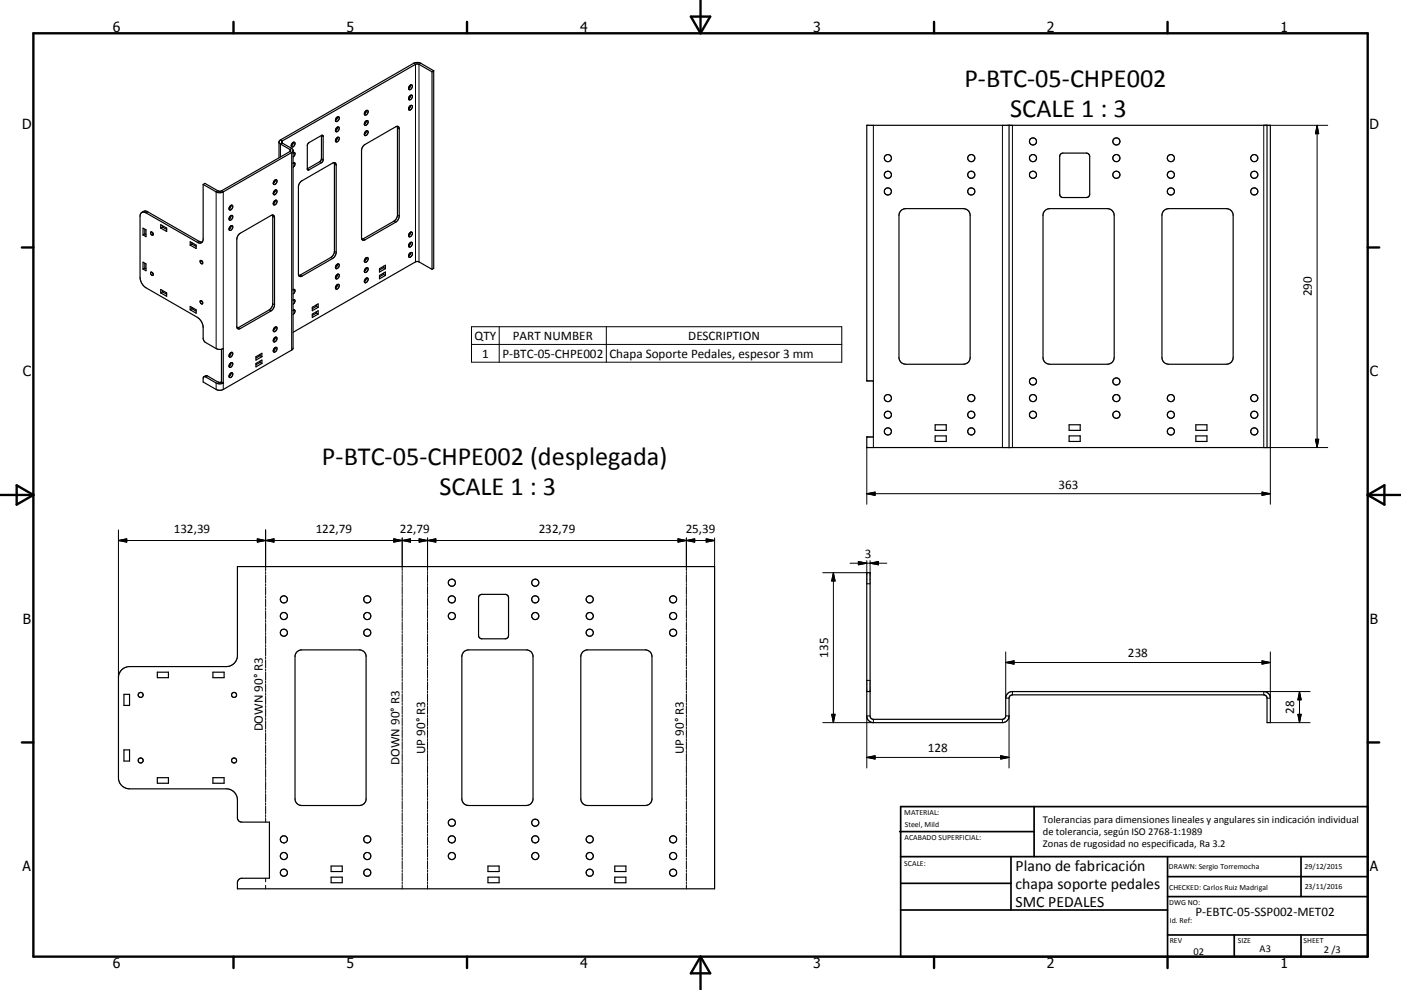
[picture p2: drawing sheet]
<svg xmlns="http://www.w3.org/2000/svg" width="420mm" height="297mm" viewBox="0 0 420 297" stroke-linecap="round" stroke-linejoin="round" font-family="sans-serif">
<g fill="none" stroke="#000" stroke-width=".36">
<path d="M100.9 35.3a.49 .49 0 0 1 .7-.2 .49 .49 0 0 1 0 .8 .52 .52 0 0 1-.5 .6 .52 .52 0 0 1-.5-.4zM100.9 38.4a.49 .49 0 0 1 .7-.2 .49 .49 0 0 1 0 .8 .52 .52 0 0 1-.4 .5 .52 .52 0 0 1-.6-.4zM101.2 35.1l-.3 .7-.3 .3M101.2 38.1l-.2 .6-.4 .5M109.5 39.5a.49 .49 0 0 1 .8-.2 .49 .49 0 0 1-.1 .8 .52 .52 0 0 1-.4 .6 .52 .52 0 0 1-.6-.4zM109.8 33.2a.53 .53 0 0 1 .7 .3 .53 .53 0 0 1-.4 .7 .45 .45 0 0 1-.4 .4 .45 .45 0 0 1-.5-.5M109.8 36.2a.47 .47 0 0 1 .6 .3 .47 .47 0 0 1-.2 .6 .52 .52 0 0 1-.4 .5 .52 .52 0 0 1-.6-.4M109.8 33.2l-.6 1M109.8 36.2l-.2 .7-.4 .4M109.8 39.3l-.1 .5-.5 .5M109.8 36.2l-.4 .4-.2 .6M109.8 33.2l-.4 .4-.2 .5"/>
<path d="M119.1 37.9v27.1l-1 1.3-9.6 5.5M123.1 25.5a.47 .47 0 0 1 .6 .2 .47 .47 0 0 1-.2 .6 .52 .52 0 0 1-.4 .6 .52 .52 0 0 1-.6-.4M123.1 28.6a.53 .53 0 0 1 .6 .4 .53 .53 0 0 1-.3 .6 .45 .45 0 0 1-.5 .4 .45 .45 0 0 1-.4-.4M123.1 31.6a.47 .47 0 0 1 .6 .3 .47 .47 0 0 1-.2 .6 .52 .52 0 0 1-.4 .5 .52 .52 0 0 1-.6-.4M123.1 25.5l-.1 .5-.5 .5M123.1 28.6l-.6 1M123.1 31.6l-.2 .7-.4 .4M123.1 31.6l-.4 .5-.2 .5M123.1 25.5l-.4 .4-.2 .6M129.5 21.5l-4-2.3-.9 .1-40.1 23.1v.4l2.9 1.7 .5 .7M129.5 21.5v59.3M130 21.2l-4.1-2.3-1.1-.2-.8 .3-39.9 23-.4 .6"/>
<path d="M130 21.2v59.3l-.5 .3M130 21.2l-.5 .3M259.9 37.6h121v96.7h-121v-3.2h1.9v-16.8h-1.9zM302.5 37.6v96.7M379.9 37.6v96.7M60.9 55.3v16.4l-.3 .9M82.2 54.2a.48 .48 0 0 1 .8-.2 .48 .48 0 0 1-.1 .8 .52 .52 0 0 1-.4 .5 .52 .52 0 0 1-.6-.3zM82.2 57.3a.48 .48 0 0 1 .8-.2 .48 .48 0 0 1-.1 .8 .52 .52 0 0 1-.4 .5 .52 .52 0 0 1-.6-.4zM82.5 54l-.6 1M82.5 57l-.1 .6-.5 .5M83.7 42.6l.4 .6 2.9 1.7v.5l-20.6 11.9h-.9l-4.1-2.3-.5 .3M83.7 42.6v4.7"/>
<path d="M87.6 43a.49 .49 0 0 1 .8-.2 .49 .49 0 0 1-.1 .7 .52 .52 0 0 1-.4 .6 .52 .52 0 0 1-.6-.4zM87.9 45.2l-.1 59.4-.4 .4-20.5 11.8a2.37 2.37 0 0 1-2.1 0l-3.9-2.2 .2-1.5M87.9 45.2l-.5 .6-20.7 11.9h-1.7l-4.1-2.4M87.9 48.9a.43 .43 0 0 1 .5 .1 .43 .43 0 0 1 0 .6l-.5 .6M87.9 45.8a.49 .49 0 0 1 .6 .2 .49 .49 0 0 1-.2 .7l-.4 .4M87.9 42.7l-.1 .5-.5 .5M87.9 45.8v.3M87.9 48.8v.4M90.1 54.5l9.6-5.6a.65 .65 0 0 1 .8 0 .65 .65 0 0 1 .3 .6v26.2a2.43 2.43 0 0 1-1.1 1.8l-9.2 5.3a.65 .65 0 0 1-.7 .1 .65 .65 0 0 1-.3-.7v-26.1zM92.4 43l4-2.4 .5 .2-.1 7.4-.4 .6-4 2.2-.3-.2v-7.3zM96.4 40.6l-.1 7.3-.5 .6-3.7 2.2M100.2 48.8v27.1l-1 1.3-9.6 5.5"/>
<path d="M100.9 41.5a.49 .49 0 0 1 .7-.3 .49 .49 0 0 1 0 .8 .52 .52 0 0 1-.5 .6 .52 .52 0 0 1-.5-.4zM101.2 41.2l-.3 .7-.3 .3M109.2 43.5l9.5-5.5a.64 .64 0 0 1 .7 0 .64 .64 0 0 1 .3 .7v26.1a2.32 2.32 0 0 1-1 1.9l-9.2 5.2a.65 .65 0 0 1-.8 .1 .65 .65 0 0 1-.3-.7v-26.1l.2-.8zM318.1 46.2l.6-.3h7l.8 .4 .2 .6v11.4l-.4 .8-.6 .2h-7l-.6-.2-.3-.4-.1-11.8zM42.5 63.7l.9-.4 .7 .1 15.6 9 .9 .2M42.9 78.7l.9 .5v2l-.9-.5zM42.9 68.5l.9 .5v2l-.9-.5zM43.4 68.8v1.4M43.4 79v1.4M43.4 70.2l.4 .2M43.4 70.2l-.5 .3M45.2 69.6a.55 .55 0 0 1 .6 .3 .55 .55 0 0 1-.1 .7 .73 .73 0 0 1-.5-1z"/>
<path d="M45.7 69.8l.2 .3M48.2 67.4l1.8 1v1l-1.8-1zM48.7 68.1l1.3 .7M48.7 67.7v.4M48.7 68.1l-.5 .3M57 72.5l1.8 1v1.1l-1.8-1.1zM57.6 72.8v.4M57.6 73.2l1.2 .7M57.6 73.2l-.6 .3M60 78.3a.51 .51 0 0 1 .7 .2 .51 .51 0 0 1-.2 .7l-.3-.3zM60.6 78.3l.1 .3M60.6 72.6l-.5 .3-.7-.1-15.6-8.9a1.08 1.08 0 0 0-1.3-.2 1.08 1.08 0 0 0-.5 1.2v18.7a4.1 4.1 0 0 0 1.8 2.7l15.4 8.9a3.8 3.8 0 0 1 1.7 3.1v3.2l.4 1 4 2.3h.9l.7-.2v10.3"/>
<path d="M69 61.9a.48 .48 0 0 1 .7-.2 .48 .48 0 0 1 0 .7 .52 .52 0 0 1-.5 .6 .52 .52 0 0 1-.5-.4zM69 64.9a.49 .49 0 0 1 .7-.2 .49 .49 0 0 1 0 .8 .52 .52 0 0 1-.5 .5 .52 .52 0 0 1-.5-.3zM69 68a.48 .48 0 0 1 .7-.2 .48 .48 0 0 1 0 .8 .52 .52 0 0 1-.5 .5 .52 .52 0 0 1-.5-.4zM69.3 61.6l-.6 1M69.3 64.7l-.6 1M69.3 67.7l-.6 1.1M71.8 70.1l9.5-5.5a.64 .64 0 0 1 .7 0 .64 .64 0 0 1 .3 .7v26.1a2.31 2.31 0 0 1-1 1.9l-9.2 5.3a.65 .65 0 0 1-.8 0 .65 .65 0 0 1-.3-.7v-26.1l.2-.8zM81.7 64.5v27.1l-1 1.4-9.6 5.4M82.2 60.4a.49 .49 0 0 1 .8-.3 .49 .49 0 0 1-.1 .8 .52 .52 0 0 1-.4 .6 .52 .52 0 0 1-.6-.4zM82.5 60.1l-.6 1M100.9 79.5a.49 .49 0 0 1 .7-.2 .49 .49 0 0 1 0 .8 .52 .52 0 0 1-.5 .5 .52 .52 0 0 1-.5-.4zM101.2 79.2l-.3 .7-.3 .4"/>
<path d="M109.7 77.4a.42 .42 0 0 1 .6-.1 .42 .42 0 0 1 0 .6 .65 .65 0 0 1-.3 .6 .65 .65 0 0 1-.7 0v-.6zM109.8 77.3l-.2 .7-.4 .3M115 79.9v.4M122.8 69.9a.49 .49 0 0 1 .8-.2 .49 .49 0 0 1-.1 .8 .52 .52 0 0 1-.4 .5 .52 .52 0 0 1-.6-.3zM122.8 76a.49 .49 0 0 1 .8-.2 .49 .49 0 0 1-.1 .8 .52 .52 0 0 1-.4 .6 .52 .52 0 0 1-.6-.4zM123.1 72.7a.53 .53 0 0 1 .6 .4 .53 .53 0 0 1-.3 .6 .44 .44 0 0 1-.5 .5 .44 .44 0 0 1-.4-.5M123.1 75.8l-.2 .7-.4 .3M123.1 69.7l-.6 1M123.1 72.7l-.2 .7-.4 .4M123.1 72.7l-.6 1M270.2 63.1l1.3-.5h17.4a2.02 2.02 0 0 1 2 2v42.7a1.98 1.98 0 0 1-2 2h-17.4a2.03 2.03 0 0 1-2-2v-42.7l.1-.7zM313.4 63.1l1.3-.5h17.3a2.06 2.06 0 0 1 2 2v42.7a2.03 2.03 0 0 1-2 2h-17.3a2.03 2.03 0 0 1-2-2v-42.7l.1-.7z"/>
<path d="M348.8 63.3l.6-.4 1-.3h17.3a2.02 2.02 0 0 1 2 2v42.7a2.02 2.02 0 0 1-2 2h-17.3a2.04 2.04 0 0 1-2-2v-42.7zM43.4 80.4l.4 .2M43.4 80.4l-.5 .3M45.2 81.7a.55 .55 0 0 1 .6 .3 .55 .55 0 0 1-.1 .7 .73 .73 0 0 1-.5-1zM45.7 81.8l.2 .3M48.2 86.8l1.8 1.1v1l-1.8-1zM48.7 87.6l1.3 .7M48.7 87.2v.4M48.7 87.6l-.5 .3M57 91.9l1.8 1v1.1l-1.8-1.1zM57.6 92.2v.4M57.6 92.6l1.2 .8"/>
<path d="M57.6 92.6l-.6 .3M60.1 90.2a.54 .54 0 0 1 .6 .3 .54 .54 0 0 1-.2 .7l-.4-.4zM60.6 90.4v.1M60.6 90.5l.1 .2M82.2 98.4a.49 .49 0 0 1 .8-.2 .49 .49 0 0 1-.1 .8 .52 .52 0 0 1-.4 .5 .52 .52 0 0 1-.6-.4zM82.5 98.1l-.2 .7-.4 .4M87.9 89.9a.49 .49 0 0 1 .6 .3 .49 .49 0 0 1-.2 .6l-.4 .4M87.9 86.9a.55 .55 0 0 1 .6 .4 .55 .55 0 0 1-.3 .6l-.3 .3M87.9 93a.43 .43 0 0 1 .5 .1 .43 .43 0 0 1 0 .6l-.5 .6M87.9 89.9v.3M87.9 86.8v.4M87.9 93v.3"/>
<path d="M93.6 92.2l1.8-1v1l-1.8 1zM93.6 94.2l1.8-1v1l-1.8 1.1zM94.9 91.5v.4M94.9 93.5v.4M94.9 91.9l.5 .3M94.9 91.9l-1.3 .7M94.9 93.9l.5 .3M94.9 93.9l-1.3 .7M100.9 85.6a.48 .48 0 0 1 .7-.2 .48 .48 0 0 1 0 .8 .52 .52 0 0 1-.4 .5 .52 .52 0 0 1-.6-.3zM100.9 82.5a.48 .48 0 0 1 .7-.2 .48 .48 0 0 1 0 .8 .52 .52 0 0 1-.4 .6 .52 .52 0 0 1-.6-.4zM101.2 85.3l-.6 1.1M101.2 82.3l-.2 .5-.4 .5"/>
<path d="M109.5 80.6a.49 .49 0 0 1 .8-.2 .49 .49 0 0 1-.1 .8 .52 .52 0 0 1-.4 .5 .52 .52 0 0 1-.6-.3zM109.8 83.4a.47 .47 0 0 1 .6 .3 .47 .47 0 0 1-.2 .6 .52 .52 0 0 1-.4 .5 .52 .52 0 0 1-.6-.4M109.8 80.4l-.2 .7-.4 .3M109.8 83.4l-.1 .6-.5 .5M109.8 83.4l-.6 1M113.8 80.6l1.8-1v1l-1.8 1zM113.8 82.6l1.8-1v1l-1.8 1zM115 82.3l-1.2 .7M115 81.9v.4M115 80.3l.6 .3M115 80.3l-1.2 .7M115 82.3l.6 .3"/>
<path d="M129.5 80.8l-4-2.3h-.8l-36.8 21.2M61.1 113.1h.5l3.2 1.8a2.37 2.37 0 0 0 2.1 0M61.1 113l.9-.3 3.3 1.9h1.1M66.4 114.6l.5 .3M66.4 104.8v9.8M69 112.1a.49 .49 0 0 1 .7-.2 .49 .49 0 0 1 0 .8 .52 .52 0 0 1-.5 .6 .52 .52 0 0 1-.5-.4zM69 106a.48 .48 0 0 1 .7-.2 .48 .48 0 0 1 0 .8 .52 .52 0 0 1-.5 .5 .52 .52 0 0 1-.5-.3zM69 109.1a.49 .49 0 0 1 .7-.2 .49 .49 0 0 1 0 .8 .52 .52 0 0 1-.5 .5 .52 .52 0 0 1-.5-.4zM69.3 111.9l-.6 1M69.3 105.7l-.2 .6-.4 .5M69.3 108.8l-.6 1.1M76.7 107l1.8-1v1l-1.8 1z"/>
<path d="M76.7 109l1.8-1v1l-1.8 1.1zM78 108.7l-1.3 .8M78 108.7l.5 .3M78 106.3v.4M78 108.3v.4M78 106.7l-1.3 .7M78 106.7l.5 .3M82.2 101.4a.48 .48 0 0 1 .8-.2 .48 .48 0 0 1-.1 .8 .52 .52 0 0 1-.4 .6 .52 .52 0 0 1-.6-.4zM82.2 104.5a.49 .49 0 0 1 .8-.2 .49 .49 0 0 1-.1 .8 .52 .52 0 0 1-.4 .5 .52 .52 0 0 1-.6-.4zM82.5 101.2l-.1 .5-.5 .5M82.5 104.2l-.2 .7-.4 .4M280.4 127.4h3.3v1.7h-3.3z"/>
<path d="M280.4 130.8h3.3v1.6h-3.3zM320.5 127.4h3.4v1.7h-3.4zM320.5 130.8h3.4v1.6h-3.4zM358.5 127.4h3.4v1.7h-3.4zM358.5 130.8h3.4v1.6h-3.4zM143.7 178.7l.8-.4h7l.8 .4 .2 .6v11.4l-.2 .6-.4 .2-7.4 .1-.8-.3-.2-.6v-11.4zM259.9 171.8h1v43l.3 .8 .6 .2h38.9l.8-.8v-5.5a1.98 1.98 0 0 1 2-2h75.4a1.97 1.97 0 0 1 2 2v7.3h-1v-7.3l-.3-.7-.7-.3h-75.4l-.6 .2-.4 .6v5.5a1.99 1.99 0 0 1-2 2h-38.7a1.98 1.98 0 0 1-1.9-2zM88.9 195.7l.8-.6 .7-.1h17.4a2.02 2.02 0 0 1 2 2v42.7a2.01 2.01 0 0 1-2 2h-17.4a2.02 2.02 0 0 1-1.9-2v-42.7zM138.9 195.7l.6-.4 1-.3h17.3a2.02 2.02 0 0 1 2 2v42.7a2.01 2.01 0 0 1-2 2h-17.3a2.02 2.02 0 0 1-2-2v-42.7zM174.8 195.5l1.3-.5h17.4a2.02 2.02 0 0 1 2 2v42.7a2.01 2.01 0 0 1-2 2h-17.4a2.02 2.02 0 0 1-2-2v-42.7l.2-.7zM36.5 201l1.1-.8 1.2-.2h29a3.3 3.3 0 0 0 3.4-3.3v-26.7h143v96.7h-143v-1.9a1.35 1.35 0 0 1 1.3-1.3h8.3v-16.9h-8.3a1.3 1.3 0 0 1-1.3-1.3v-5.3a3.3 3.3 0 0 0-3.4-3.3h-29a3.3 3.3 0 0 1-3.3-3.4v-30l.3-1.3zM37.2 208.3h1.6v3.3h-1.6z"/>
<path d="M47.2 201.7h3.3v1.6h-3.3zM63.8 201.7h3.4v1.6h-3.4zM259.9 207.5h1M37.2 225h1.6v3.3h-1.6zM47.2 233.3h3.3v1.7h-3.3zM63.8 233.3h3.4v1.7h-3.4zM99.3 259.8h3.3v1.7h-3.3zM146.3 259.8h3.3v1.7h-3.3zM184.3 259.8h3.3v1.7h-3.3zM99.3 263.2h3.3v1.6h-3.3zM146.3 263.2h3.3v1.6h-3.3zM184.3 263.2h3.3v1.6h-3.3z"/>
<circle cx="266.2" cy="57.4" r="1.08"/>
<circle cx="266.2" cy="52.4" r="1.07"/>
<circle cx="266.2" cy="47.4" r="1.07"/>
<circle cx="291.2" cy="57.4" r="1.07"/>
<circle cx="291.2" cy="52.4" r="1.07"/>
<circle cx="291.2" cy="47.4" r="1.06"/>
<circle cx="309.7" cy="52.4" r="1.07"/>
<circle cx="309.7" cy="47.4" r="1.07"/>
<circle cx="309.7" cy="42.4" r="1.07"/>
<circle cx="334.7" cy="52.4" r="1.07"/>
<circle cx="334.7" cy="47.4" r="1.07"/>
<circle cx="334.7" cy="42.4" r="1.07"/>
<circle cx="351" cy="52.4" r="1.07"/>
<circle cx="351" cy="47.4" r="1.07"/>
<circle cx="351" cy="57.4" r="1.08"/>
<circle cx="376" cy="57.4" r="1.08"/>
<circle cx="376" cy="52.4" r="1.07"/>
<circle cx="376" cy="47.4" r="1.07"/>
<circle cx="266.2" cy="119.4" r="1.07"/>
<circle cx="291.2" cy="119.4" r="1.06"/>
<circle cx="309.7" cy="114.4" r="1.07"/>
<circle cx="309.7" cy="119.4" r="1.07"/>
<circle cx="334.7" cy="114.4" r="1.07"/>
<circle cx="334.7" cy="119.4" r="1.07"/>
<circle cx="351" cy="119.4" r="1.07"/>
<circle cx="376" cy="119.4" r="1.07"/>
<circle cx="266.2" cy="124.4" r="1.07"/>
<circle cx="266.2" cy="129.4" r="1.07"/>
<circle cx="291.2" cy="124.4" r="1.07"/>
<circle cx="291.2" cy="129.4" r="1.06"/>
<circle cx="309.7" cy="124.4" r="1.07"/>
<circle cx="334.7" cy="124.4" r="1.07"/>
<circle cx="351" cy="129.4" r="1.07"/>
<circle cx="351" cy="124.4" r="1.07"/>
<circle cx="376" cy="129.4" r="1.07"/>
<circle cx="376" cy="124.4" r="1.07"/>
<circle cx="85.1" cy="179.8" r="1.07"/>
<circle cx="110.1" cy="179.8" r="1.07"/>
<circle cx="135.5" cy="179.8" r="1.07"/>
<circle cx="135.5" cy="174.8" r="1.07"/>
<circle cx="160.5" cy="179.8" r="1.07"/>
<circle cx="160.5" cy="174.8" r="1.07"/>
<circle cx="176.8" cy="179.8" r="1.07"/>
<circle cx="201.8" cy="179.8" r="1.07"/>
<circle cx="85.1" cy="184.8" r="1.07"/>
<circle cx="85.1" cy="189.8" r="1.06"/>
<circle cx="110.1" cy="184.8" r="1.07"/>
<circle cx="110.1" cy="189.8" r="1.06"/>
<circle cx="135.5" cy="184.8" r="1.07"/>
<circle cx="160.5" cy="184.8" r="1.06"/>
<circle cx="176.8" cy="184.8" r="1.07"/>
<circle cx="176.8" cy="189.8" r="1.06"/>
<circle cx="201.8" cy="184.8" r="1.07"/>
<circle cx="201.8" cy="189.8" r="1.06"/>
<circle cx="42.2" cy="208.5" r=".76"/>
<circle cx="70.2" cy="208.5" r=".75"/>
<circle cx="42.2" cy="228.1" r=".76"/>
<circle cx="70.2" cy="228.1" r=".76"/>
<circle cx="85.1" cy="256.8" r="1.07"/>
<circle cx="85.1" cy="251.8" r="1.06"/>
<circle cx="110.1" cy="251.8" r="1.06"/>
<circle cx="110.1" cy="256.8" r="1.06"/>
<circle cx="135.5" cy="251.8" r="1.07"/>
<circle cx="135.5" cy="256.8" r="1.07"/>
<circle cx="135.5" cy="246.8" r="1.08"/>
<circle cx="160.5" cy="246.8" r="1.07"/>
<circle cx="160.5" cy="251.8" r="1.07"/>
<circle cx="160.5" cy="256.8" r="1.07"/>
<circle cx="176.8" cy="251.8" r="1.08"/>
<circle cx="176.8" cy="256.8" r="1.07"/>
<circle cx="201.8" cy="251.8" r="1.08"/>
<circle cx="201.8" cy="256.8" r="1.07"/>
<circle cx="85.1" cy="261.8" r="1.06"/>
<circle cx="110.1" cy="261.8" r="1.06"/>
<circle cx="176.8" cy="261.8" r="1.07"/>
<circle cx="201.8" cy="261.8" r="1.07"/>
</g>
<g fill="none" stroke="#000" stroke-width=".3">
<path d="M124 19l.6 .3v59.3M126.1 19l-.5 .3v59.3M119.2 38.3l.5 .4M261.8 37.6v76.7M300.5 37.6v96.7M303.5 37.6v96.7M394.9 37.6v96.7M394.9 37.6l.5 2.5h-1zM398.1 37.6h-19.2v96.7h19.2M65.3 57.3l-.5 .3v47M66.4 57.3l.5 .3v47M84.1 42l.5 .3v.6l-.5 .3v3.9"/>
<path d="M87.4 44.5l-.5 .3v.7l.5 .3v59.2M92.1 50.7l.5 .3M95.8 48.5l.6 .3M96.4 40.6l.5 .3M96.4 47.6l.5 .3M100.3 49.2l.5 .3M44.3 63.6l-.5 .3M59.7 72.4l-.5 .3M81.8 65l.5 .3M99.2 77.2l.5 .3M100.3 75.4l.5 .3M108.9 71.6l.6 .3"/>
<path d="M118.1 66.3l.6 .4M119.2 64.5l.5 .3M71.5 98.3l.6 .3M80.7 93l.6 .3M81.8 91.1l.5 .3M90 82.5l.5 .3M141.4 98h111v10.7h-111zM149.7 98v10.7M181.8 98v10.7M62.2 112.8l-.6 .3M64.8 114.9v1.9M66.9 114.9v1.9"/>
<path d="M141.4 103.3h111M259.9 134.3v17M261.8 131.1v3.2M380.9 134.3v17M394.4 131.8h1l-.5 2.5zM35.5 159v44.3M79.6 159v12.2M259.9 148.1l2.5-.5v1zM259.9 148.1h121M378.4 147.6l2.5 .5-2.5 .5zM35.5 162.2h178.7M35.5 162.2l2.5-.6v1z"/>
<path d="M77.1 161.6l2.5 .6-2.5 .4zM79.6 171.5v.6M79.6 172.4v2.5M79.6 175.2v.6M79.6 176.1v2.4M79.6 178.8v.6M79.6 179.7v2.4M79.6 162.2l2.5-.6v1zM118.1 161.6l2.5 .6-2.5 .4zM120.6 161.4v9.8M120.6 171.5v.6M120.6 172.4v2.4"/>
<path d="M120.6 175.1v.5M120.6 176v2.3M120.6 178.6v.6M120.6 179.5v2.4M120.6 162.2l2.5-.6v1zM125.7 161.6l2.5 .6-2.5 .4zM128.2 161.4v9.8M128.2 171.5v.6M128.2 172.4v2.4M128.2 175.1v.5M128.2 176v2.3M128.2 178.6v.6"/>
<path d="M128.2 179.5v2.4M128.2 162.2l2.5-.6v1zM203.3 161.6l2.5 .6-2.5 .4zM205.8 161.4v9.8M205.8 171.5v.6M205.8 172.4v2.4M205.8 175.1v.5M205.8 176v2.3M205.8 178.6v.6M205.8 179.5v2.4M205.8 162.2l2.5-.6v1zM211.7 161.6l2.5 .6-2.5 .4z"/>
<path d="M214.2 161.4v8.6M249.9 171.8v45M249.9 171.8l.5 2.5h-1.1zM254.9 169h11M257.3 168.5l2.6 .5-2.6 .4zM259.9 175.1h1M259.9 168.2v3.6h-13.2M260.9 169l2.4-.5v.9zM260.9 168.2v3.6M79.6 182.5v.6M79.6 183.4v2.4M79.6 186.1v.6"/>
<path d="M79.6 187v2.5M79.6 189.8v.6M79.6 190.7v2.4M79.6 193.4v.6M79.6 194.3v2.5M79.6 197.1v.6M79.6 198v2.4M120.6 182.2v.6M120.6 183.1v2.4M120.6 185.8v.6M120.6 186.7v2.4M120.6 189.4v.6"/>
<path d="M120.6 190.3v2.4M120.6 193v.6M120.6 193.9v2.3M120.6 196.5v.6M120.6 197.4v2.4M128.2 182.2v.6M128.2 183.1v2.4M128.2 185.8v.6M128.2 186.7v2.4M128.2 189.4v.6M128.2 190.3v2.4M128.2 193v.6"/>
<path d="M128.2 193.9v2.3M128.2 196.5v.6M128.2 197.4v2.4M205.8 182.2v.6M205.8 183.1v2.4M205.8 185.8v.6M205.8 186.7v2.4M205.8 189.4v.6M205.8 190.3v2.4M205.8 193v.6M205.8 193.9v2.3M205.8 196.5v.6"/>
<path d="M205.8 197.4v2.4M301.5 195.6v13.9h1M301.5 198.8h79.4M301.5 198.8l2.5-.5v.9zM378.4 198.3l2.5 .5-2.5 .4zM380.9 195.6v13.9h-1M79.6 200.7v.6M79.6 201.6v2.5M79.6 204.4v.6M79.6 205.3v2.4M79.6 208v.6M79.6 208.9v2.5"/>
<path d="M79.6 211.7v.6M79.6 212.6v2.4M79.6 215.3v.6M79.6 216.2v2.5M79.6 219v.6M79.6 219.9v2.4M120.6 200.1v.6M120.6 201v2.4M120.6 203.7v.6M120.6 204.6v2.4M120.6 207.3v.6M120.6 208.2v2.4"/>
<path d="M120.6 210.9v.6M120.6 211.8v2.3M120.6 214.4v.6M120.6 215.3v2.4M120.6 218v.6M120.6 218.9v2.4M128.2 200.1v.6M128.2 201v2.4M128.2 203.7v.6M128.2 204.6v2.4M128.2 207.3v.6M128.2 208.2v2.4"/>
<path d="M128.2 210.9v.6M128.2 211.8v2.3M128.2 214.4v.6M128.2 215.3v2.4M128.2 218v.6M128.2 218.9v2.4M205.8 200.1v.6M205.8 201v2.4M205.8 203.7v.6M205.8 204.6v2.4M205.8 207.3v.6M205.8 208.2v2.4"/>
<path d="M205.8 210.9v.6M205.8 211.8v2.3M205.8 214.4v.6M205.8 215.3v2.4M205.8 218v.6M205.8 218.9v2.4M249.3 214.3h1.1l-.5 2.5zM259.9 204.1h1M260.9 214.8h-1v15.6M261.8 215.8v1h-15.1M300.5 215.8v1M301.5 214.8h1v15.6"/>
<path d="M303.5 207.5v1M380.9 216.8h11.9M389.1 214.3h1l-.5 2.5zM389.6 207.5v9.3M389.6 207.5l.5 2.5h-1zM392.8 207.5h-13.9v1M79.6 222.6v.6M79.6 223.5v2.5M79.6 226.3v.6M79.6 227.2v2.4M79.6 229.9v.6M79.6 230.8v2.5"/>
<path d="M79.6 233.6v.6M79.6 234.5v2.4M79.6 237.2v.6M79.6 238.1v2.5M120.6 221.6v.6M120.6 222.5v2.4M120.6 225.2v.6M120.6 226.1v2.4M120.6 228.8v.6M120.6 229.6v2.4M120.6 232.3v.6M120.6 233.2v2.4"/>
<path d="M120.6 235.9v.6M120.6 236.8v2.4M120.6 239.5v.6M128.2 221.6v.6M128.2 222.5v2.4M128.2 225.2v.6M128.2 226.1v2.4M128.2 228.8v.6M128.2 229.6v2.4M128.2 232.3v.6M128.2 233.2v2.4M128.2 235.9v.6"/>
<path d="M128.2 236.8v2.4M128.2 239.5v.6M205.8 221.6v.6M205.8 222.5v2.4M205.8 225.2v.6M205.8 226.1v2.4M205.8 228.8v.6M205.8 229.6v2.4M205.8 232.3v.6M205.8 233.2v2.4M205.8 235.9v.6M205.8 236.8v2.4"/>
<path d="M205.8 239.5v.6M259.9 227.2h42.6M259.9 227.2l2.5-.5v1zM300 226.7l2.5 .5-2.5 .5zM79.6 240.9v.6M79.6 241.8v2.4M79.6 244.5v.6M79.6 245.4v1.2M120.6 240.4v2.4M120.6 243.1v.6M120.6 244v2.4M120.6 246.7v.6"/>
<path d="M120.6 247.6v2.3M120.6 250.2v.6M120.6 251.1v2.4M120.6 253.8v.6M120.6 254.7v2.4M120.6 257.4v.6M120.6 258.3v2.4M128.2 240.4v2.4M128.2 243.1v.6M128.2 244v2.4M128.2 246.7v.6M128.2 247.6v2.3"/>
<path d="M128.2 250.2v.6M128.2 251.1v2.4M128.2 253.8v.6M128.2 254.7v2.4M128.2 257.4v.6M128.2 258.3v2.4M205.8 240.4v2.4M205.8 243.1v.6M205.8 244v2.4M205.8 246.7v.6M205.8 247.6v2.3M205.8 250.2v.6"/>
<path d="M205.8 251.1v2.4M205.8 253.8v.6M205.8 254.7v2.4M205.8 257.4v.6M205.8 258.3v2.4M79.6 263.5v1.1M79.6 265.6v1.1M120.6 261v.6M120.6 261.9v2.4M120.6 264.6v.6M120.6 265.5v1.2M128.2 261v.6"/>
<path d="M128.2 261.9v2.4M128.2 264.6v.6M128.2 265.5v1.2M205.8 261v.6M205.8 261.9v2.4M205.8 264.6v.6M205.8 265.5v1.2"/>
</g>
<circle cx="96.4" cy="40.6" r=".18" fill="#000"/>
<g fill="none" stroke="#000" stroke-width=".71">
<path d="M10 10h400v277h-400zM70 6.6v3.4M140 6.6v3.4M207.1 5h5.8l-2.9 5zM210 0v10M280 6.6v3.4M350 6.6v3.4M6.6 74.2h3.4M410 74.2h3.5M0 148.5h10M5 145.6l5 2.9-5 2.9zM410 148.5h10.1"/>
<path d="M410 148.5l5.1-2.9v5.8zM6.6 222.7h3.4M410 222.7h3.5M70 287v3.4M140 287v3.4M210 287v10M210 287l2.9 5h-5.8zM280 287v3.4M350 287v3.4"/>
</g>
<g fill="none" stroke="#000" stroke-width=".51">
<path d="M269.7 249.5h40.3M270 242h140v45h-140zM270 257h140M303.1 257v16M310 242v15M350 257v30M390.1 257v12M270 265h33.1M270 273h80M350 269h60M350 263h60M350 280.5h60"/>
<path d="M370 280.5v6.5M390.1 280.5v6.5"/>
</g>
<g fill="#000" stroke="#000" stroke-width=".3">
<path d="M394.9 37.6l.5 2.5h-1zM394.4 131.8h1l-.5 2.5zM259.9 148.1l2.5-.5v1zM378.4 147.6l2.5 .5-2.5 .5zM35.5 162.2l2.5-.6v1zM77.1 161.6l2.5 .6-2.5 .4zM79.6 162.2l2.5-.6v1zM118.1 161.6l2.5 .6-2.5 .4zM120.6 162.2l2.5-.6v1zM125.7 161.6l2.5 .6-2.5 .4zM128.2 162.2l2.5-.6v1zM203.3 161.6l2.5 .6-2.5 .4z"/>
<path d="M205.8 162.2l2.5-.6v1zM211.7 161.6l2.5 .6-2.5 .4zM249.9 171.8l.5 2.5h-1.1zM257.3 168.5l2.6 .5-2.6 .4zM260.9 169l2.4-.5v.9zM301.5 198.8l2.5-.5v.9zM378.4 198.3l2.5 .5-2.5 .4zM249.3 214.3h1.1l-.5 2.5zM389.1 214.3h1l-.5 2.5zM389.6 207.5l.5 2.5h-1zM259.9 227.2l2.5-.5v1zM300 226.7l2.5 .5-2.5 .5z"/>
</g>
<g font-size="7.9">
<text x="289.1" y="26.1">P-BTC-05-CHPE002</text>
<text x="302.9" y="35.1">SCALE 1 : 3</text>
<text x="96.5" y="139.5">P-BTC-05-CHPE002 (desplegada)</text>
<text x="131.7" y="148.5">SCALE 1 : 3</text>
</g>
<g font-size="4.7">
<text x="304.5" y="261.2">Plano de fabricación</text>
<text x="304.5" y="266.6">chapa soporte pedales</text>
<text x="304.5" y="272">SMC PEDALES</text>
</g>
<g font-size="4.2">
<text x="33.9" y="9.6">6</text>
<text x="103.9" y="9.6">5</text>
<text x="173.9" y="9.6">4</text>
<text x="243.8" y="9.6">3</text>
<text x="313.9" y="9.6">2</text>
<text x="383.9" y="9.6">1</text>
<text x="6.7" y="38.7">D</text>
<text x="410.5" y="38.7">D</text>
<text x="6.9" y="112.9">C</text>
<text x="410.7" y="112.9">C</text>
<text x="6.9" y="187.1">B</text>
<text x="410.7" y="187.1">B</text>
<text x="6.8" y="261.4">A</text>
<text x="410.7" y="261.4">A</text>
<text x="33.9" y="290.4">6</text>
<text x="103.9" y="290.4">5</text>
<text x="173.9" y="290.4">4</text>
<text x="243.8" y="290.4">3</text>
<text x="313.9" y="290.4">2</text>
<text x="383.9" y="290.4">1</text>
</g>
<g font-size="3.9">
<text x="393.3" y="88.9" transform="rotate(-90 393.3 88.9)">290</text>
<text x="142.2" y="101.9">QTY</text>
<text x="153.8" y="101.9">PART NUMBER</text>
<text x="206.3" y="101.9">DESCRIPTION</text>
<text x="144.5" y="107.3">1</text>
<text x="150.6" y="107.3">P-BTC-05-CHPE002</text>
<text x="182.7" y="107.4">Chapa Soporte Pedales, espesor 3 mm</text>
<text x="317.3" y="146.6">363</text>
<text x="52.1" y="160">132,39</text>
<text x="94.7" y="160">122,79</text>
<text x="119.9" y="160">22,79</text>
<text x="161.5" y="160">232,79</text>
<text x="205.6" y="160">25,39</text>
<text x="259.3" y="167.4">3</text>
<text x="248.3" y="197.3" transform="rotate(-90 248.3 197.3)">135</text>
<text x="338.2" y="197.2">238</text>
<text x="388" y="214.1" transform="rotate(-90 388 214.1)">28</text>
<text x="78.8" y="219.5" transform="rotate(-90 78.8 219.5)">DOWN 90° R3</text>
<text x="127.4" y="226.2" transform="rotate(-90 127.4 226.2)">UP 90° R3</text>
<text x="205" y="226.2" transform="rotate(-90 205 226.2)">UP 90° R3</text>
<text x="278.2" y="225.6">128</text>
<text x="119.8" y="229.4" transform="rotate(-90 119.8 229.4)">DOWN 90° R3</text>
<text x="358.4" y="274.9">P-EBTC-05-SSP002-MET02</text>
</g>
<g font-size="3.1">
<text x="312.7" y="246.8">Tolerancias para dimensiones lineales y angulares sin indicación individual</text>
<text x="312.7" y="250.4">de tolerancia, según ISO 2768-1:1989</text>
<text x="312.7" y="254">Zonas de rugosidad no especificada, Ra 3.2</text>
<text x="357.8" y="286.5">02</text>
<text x="377.6" y="285.6">A3</text>
<text x="396.9" y="285.9">2 /3</text>
</g>
<g font-size="2.4">
<text x="271.1" y="244.4">MATERIAL:</text>
<text x="271.2" y="252">ACABADO SUPERFICIAL:</text>
<text x="271.3" y="248">Steel, Mild</text>
<text x="271.1" y="259.7">SCALE:</text>
<text x="350.4" y="260.8">DRAWN: Sergio Torremocha</text>
<text x="391.1" y="260.6">29/12/2015</text>
<text x="350.5" y="266.9">CHECKED: Carlos Ruiz Madrigal</text>
<text x="391.2" y="266.7">23/11/2016</text>
<text x="350.5" y="271.4">DWG NO:</text>
<text x="350.7" y="276.9">Id. Ref:</text>
<text x="350.7" y="282.8">REV</text>
<text x="371.1" y="282.9">SIZE</text>
<text x="390.8" y="283">SHEET</text>
</g>
</svg>
